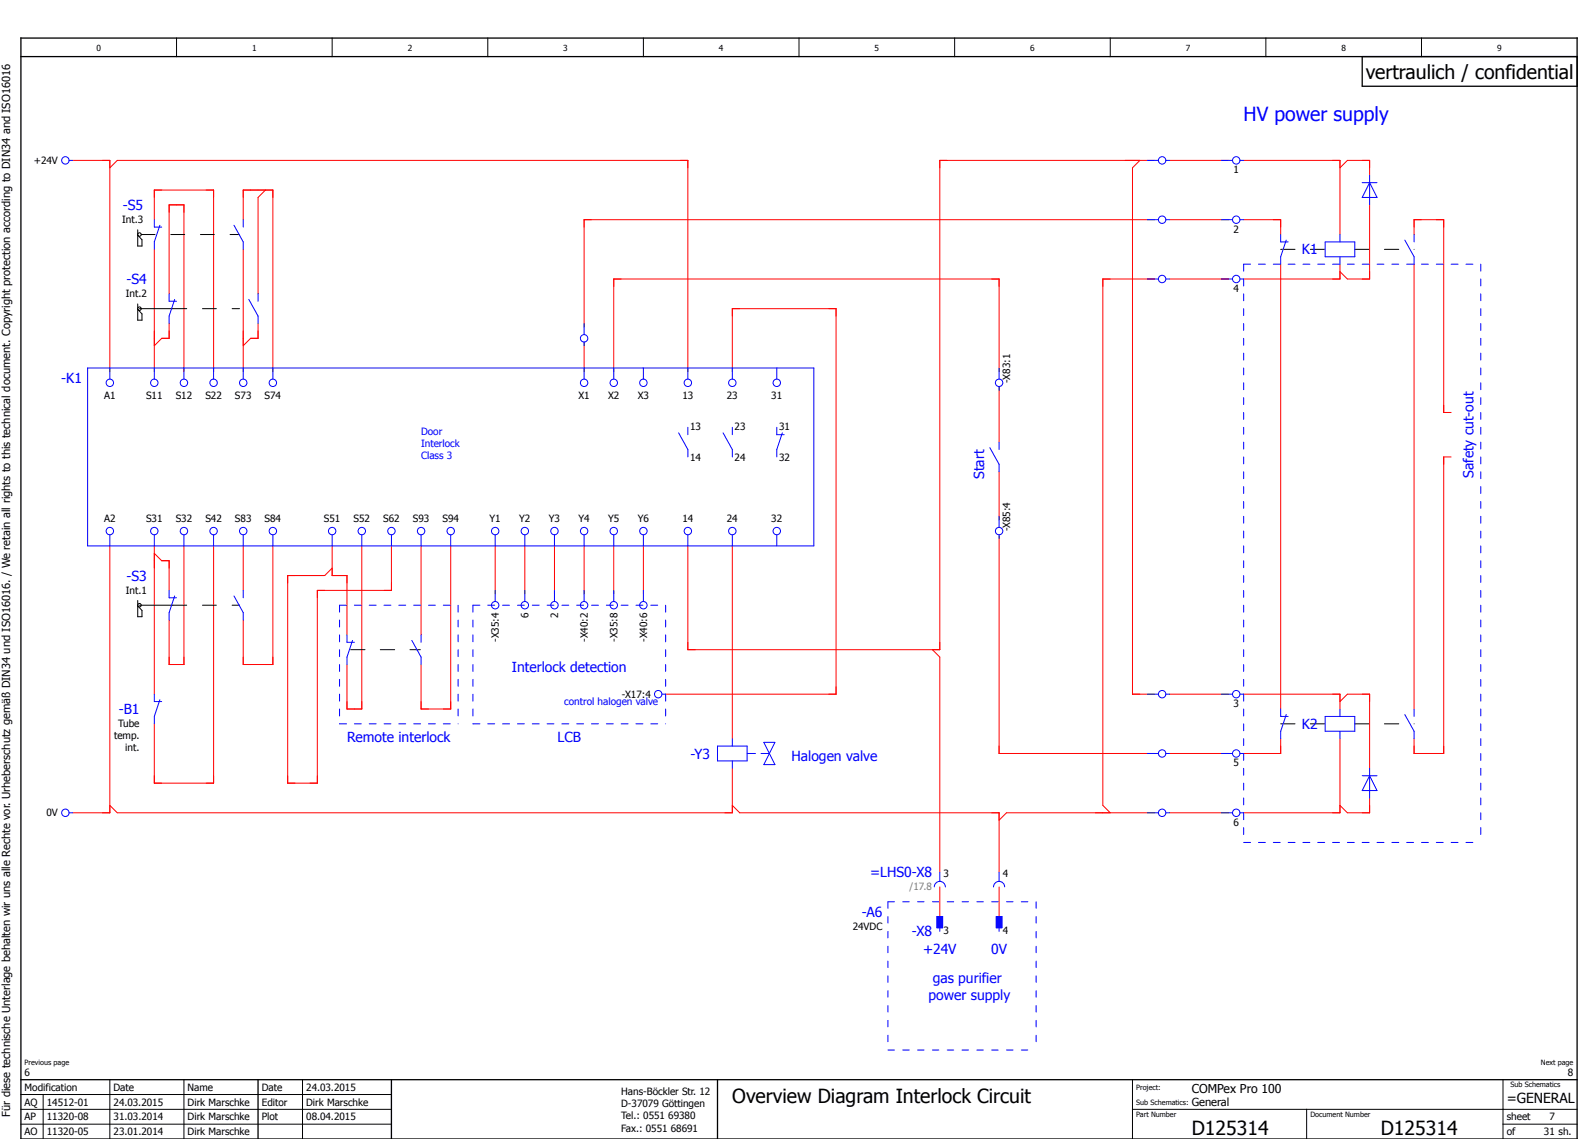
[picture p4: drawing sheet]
<svg xmlns="http://www.w3.org/2000/svg" width="426mm" height="307mm" viewBox="0 0 426 307" stroke-linecap="round" stroke-linejoin="round" font-family="sans-serif">
<g fill="none" stroke="#000" stroke-width=".27">
<path d="M47.6 10.3v5M89.6 10.3v5M131.6 10.3v5M173.6 10.3v5M215.6 10.3v5M257.6 10.3v5M299.6 10.3v5M341.6 10.3v5M383.6 10.3v5M37.2 62v4.4h1.1v-1.7M37.2 63.4l1.1 1.3M37.2 82v4.4h1.1v-1.7l-1.1-1.3"/>
<path d="M37.6 83.3h9M37.2 162v4.4h1.1v-1.7l-1.1-1.3M37.6 163.3h9M5.6 299.3h100M5.6 295.3h100M11.6 295.3v12M29.6 291.3v16M49.6 291.3v16M81.6 291.3v16M305.6 299.3h120M305.6 291.3v16M352.6 299.3v8"/>
<path d="M405.6 291.3v16M5.6 303.3h100M405.6 303.3h20"/>
<circle cx="37.6" cy="63.3" r=".48"/>
<circle cx="37.6" cy="83.3" r=".48"/>
<circle cx="37.6" cy="163.3" r=".47"/>
</g>
<path d="M5.6 15.3h420M5.6 10.3h420v297h-420zM367.6 15.3v8h58M5.6 291.3h420M69.6 291.3v16M105.6 291.3v16M193.6 291.3v16" fill="none" stroke="#000" stroke-width=".35"/>
<g fill="none" stroke="#f00" stroke-width=".27">
<path d="M19.6 43.3h10v57M29.6 45.3l2-2h154v57M41.6 59.3v-8h16v49M65.6 59.3v-8h8v49M71.6 51.3l-2 2v26M307.6 43.3l-2 2v142h6M311.6 43.3h-58v132h-68v-28M311.6 59.3h-154v29M315.6 43.3h16M315.6 59.3h16M335.6 43.3h26v20M335.6 59.3h10v4"/>
<path d="M361.6 45.3l2-2h6v4M369.6 55.3v20h-6l-2-2M41.6 67.3v33M45.6 79.3v-24h4v45M65.6 67.3v33M311.6 75.3h-14v142l2 2M315.6 75.3h16M345.6 71.3v120M361.6 71.3v4h-26M381.6 63.3v-4h8v52h2M381.6 71.3v120M45.6 87.3v4h-2l-2 2"/>
<path d="M69.6 87.3v4h-2l-2 2M157.6 92.3v8M165.6 100.3v-25h104v25M197.6 100.3v-17h28v104h-46M269.6 104.3v15M269.6 127.3v13M391.6 123.3h-2v80h-8v-4M29.6 147.3v72h-10M41.6 147.3v40M41.6 149.3l2 2h2v8M49.6 147.3v32h-4v-12M57.6 147.3v64h-16v-16"/>
<path d="M65.6 147.3v12M73.6 147.3v32h-8v-12M89.6 147.3v8h4v16M97.6 147.3v44h-4v-12M105.6 147.3v12h-20v52h-8v-56h10l2-2M113.6 147.3v24M121.6 147.3v44h-8v-12M133.6 147.3v13M141.6 147.3v13M149.6 147.3v13M157.6 147.3v13M165.6 147.3v13"/>
<path d="M173.6 147.3v13M197.6 147.3v52M269.6 144.3v59h42M251.6 175.3l2 2v58M315.6 187.3h16M335.6 187.3h26v4M345.6 199.3v4h-10M361.6 199.3v20h-26M361.6 189.3l2-2h6v20M197.6 207.3v12h-166l-2-2M197.6 217.3l2 2h70v16M311.6 219.3h-40l-2 2"/>
<path d="M315.6 219.3h16M315.6 203.3h16M369.6 215.3v4h-6l-2-2M253.6 239.3v8M269.6 239.3v8"/>
</g>
<path d="M38.1 63.3h26.5M46.6 83.3h18M46.6 163.3h18" fill="none" stroke="#000" stroke-width=".27" stroke-dasharray="3.7 4.2"/>
<path d="M345.6 67.3h12M365.6 67.3h16M94.6 175.3h18.8M345.6 195.3h12M365.6 195.3h16" fill="none" stroke="#000" stroke-width=".27" stroke-dasharray="3.9 4.1"/>
<path d="M335.6 71.3h64M335.6 71.3v156M399.6 71.3v156M91.6 163.3h32M91.6 163.3v32M123.6 163.3v32M127.6 163.3h52M127.6 163.3v32M179.6 163.3v32M91.6 195.3h32M127.6 195.3h52M335.6 227.3h64" fill="none" stroke="#00f" stroke-width=".27" stroke-dasharray="1.9 2.1"/>
<g fill="none" stroke="#00f" stroke-width=".27">
<path d="M18.6 43.3h1M41.6 59.3v2h2M65.6 59.3v2M309.6 43.3h3M309.6 59.3h3M314.6 43.3h1M314.6 59.3h1M329.6 43.3h3M329.6 59.3h3M334.6 43.3h1M334.6 59.3h1M367.6 49.3h4"/>
<path d="M369.6 49.3l2 4h-4zM369.6 47.3v8M43.1 60.8l-1.5 4.5v2M45.6 79.3v2h2M63.1 60.8l2.5 4.5v2M69.6 79.3v2M309.6 75.3h3M314.6 75.3h1M329.6 75.3h3M334.6 75.3h1M345.6 63.3v2h2M347.1 64.8l-1.5 4.5v2"/>
<path d="M357.6 65.3h8v4h-8zM361.6 63.3v2M361.6 69.3v2M379.1 64.8l2.5 4.5v2M381.6 63.3v2M23.6 99.3h196v48h-196zM29.6 99.3v3M41.6 99.3v3M45.6 85.3v2M47.1 80.8l-1.5 4.5M49.6 99.3v3M57.6 99.3v3"/>
<path d="M65.6 99.3v3M67.1 80.8l2.5 4.5v2M73.6 99.3v3M157.6 87.3v3M157.6 92.3v1M157.6 99.3v3M165.6 99.3v3M173.6 99.3v3M185.6 99.3v3M197.6 99.3v3M209.6 99.3v3M269.6 99.3v3"/>
<path d="M183.1 116.8l2.5 4.5v2M185.6 115.3v2M195.1 116.8l2.5 4.5v2M197.6 115.3v2M209.6 115.3v2h2M211.1 116.8l-1.5 4.5v2M269.6 104.3v1M269.6 119.3v2M267.1 120.8l2.5 4.5v2M269.6 139.3v3M29.6 144.3v3M41.6 144.3v3"/>
<path d="M45.6 159.3v2h2M49.6 144.3v3M57.6 144.3v3M65.6 144.3v3M65.6 159.3v2M73.6 144.3v3M89.6 144.3v3M97.6 144.3v3M105.6 144.3v3M113.6 144.3v3M121.6 144.3v3M133.6 144.3v3"/>
<path d="M133.6 159.3v3M141.6 144.3v3M141.6 159.3v3M149.6 144.3v3M149.6 159.3v3M157.6 144.3v3M157.6 159.3v3M165.6 144.3v3M165.6 159.3v3M173.6 144.3v3M173.6 159.3v3M185.6 144.3v3"/>
<path d="M197.6 144.3v3M209.6 144.3v3M269.6 144.3v1M45.6 165.3v2M47.1 160.8l-1.5 4.5M63.1 160.8l2.5 4.5v2M93.6 171.3v2h2M95.1 172.8l-1.5 4.5v2M111.1 172.8l2.5 4.5v2M113.6 171.3v2M41.6 187.3v2h2M43.1 188.8l-1.5 4.5v2"/>
<path d="M178.6 187.3h1M197.6 199.3v2M309.6 187.3h3M314.6 187.3h1M329.6 187.3h3M334.6 187.3h1M345.6 191.3v2h2M347.1 192.8l-1.5 4.5v2M357.6 193.3h8v4h-8zM361.6 191.3v2M361.6 197.3v2M379.1 192.8l2.5 4.5v2"/>
<path d="M381.6 191.3v2M18.6 219.3h1M193.6 201.3h8v4h-8zM197.6 205.3v2M201.6 203.3h2.3M205.4 203.3h2.2M206.1 200.3h3l-3 6h3zM309.6 219.3h3M309.6 203.3h3M314.6 219.3h1M314.6 203.3h1M329.6 219.3h3"/>
<path d="M329.6 203.3h3M334.6 219.3h1M334.6 203.3h1M367.6 209.3h4M369.6 207.3v8M369.6 209.3l2 4h-4zM252.1 239.3a1.5 1.5 0 0 1 1.5-1.5 1.5 1.5 0 0 1 1.5 1.5M253.6 235.3v2.5M268.1 239.3a1.5 1.5 0 0 1 1.5-1.5 1.5 1.5 0 0 1 1.5 1.5M269.6 235.3v2.5M252.9 247.3h1.5v3h-1.5zM253.6 250.3v1"/>
<path d="M268.9 247.3h1.5v3h-1.5zM269.6 250.3v1"/>
<circle cx="17.6" cy="43.3" r="1"/>
<circle cx="313.6" cy="59.3" r="1"/>
<circle cx="313.6" cy="43.3" r="1"/>
<circle cx="333.6" cy="59.3" r="1"/>
<circle cx="333.6" cy="43.3" r="1"/>
<circle cx="313.6" cy="75.3" r="1"/>
<circle cx="333.6" cy="75.3" r="1"/>
<circle cx="157.6" cy="91.3" r="1"/>
<circle cx="29.6" cy="103.3" r="1"/>
<circle cx="41.6" cy="103.3" r="1"/>
<circle cx="49.6" cy="103.3" r="1"/>
<circle cx="57.6" cy="103.3" r="1"/>
<circle cx="65.6" cy="103.3" r="1"/>
<circle cx="73.6" cy="103.3" r="1"/>
<circle cx="157.6" cy="103.3" r="1"/>
<circle cx="165.6" cy="103.3" r="1"/>
<circle cx="173.6" cy="103.3" r="1"/>
<circle cx="185.6" cy="103.3" r="1"/>
<circle cx="197.6" cy="103.3" r="1"/>
<circle cx="209.6" cy="103.3" r="1"/>
<circle cx="269.6" cy="103.3" r="1"/>
<circle cx="29.6" cy="143.3" r="1"/>
<circle cx="41.6" cy="143.3" r="1"/>
<circle cx="49.6" cy="143.3" r="1"/>
<circle cx="57.6" cy="143.3" r="1"/>
<circle cx="65.6" cy="143.3" r="1"/>
<circle cx="73.6" cy="143.3" r="1"/>
<circle cx="89.6" cy="143.3" r="1"/>
<circle cx="97.6" cy="143.3" r="1"/>
<circle cx="105.6" cy="143.3" r="1"/>
<circle cx="113.6" cy="143.3" r="1"/>
<circle cx="121.6" cy="143.3" r="1"/>
<circle cx="133.6" cy="143.3" r="1"/>
<circle cx="141.6" cy="143.3" r="1"/>
<circle cx="149.6" cy="143.3" r="1"/>
<circle cx="157.6" cy="143.3" r="1"/>
<circle cx="165.6" cy="143.3" r="1"/>
<circle cx="173.6" cy="143.3" r="1"/>
<circle cx="185.6" cy="143.3" r="1"/>
<circle cx="197.6" cy="143.3" r="1"/>
<circle cx="209.6" cy="143.3" r="1"/>
<circle cx="269.6" cy="143.3" r="1"/>
<circle cx="133.6" cy="163.3" r="1"/>
<circle cx="141.6" cy="163.3" r="1"/>
<circle cx="149.6" cy="163.3" r="1"/>
<circle cx="157.6" cy="163.3" r="1"/>
<circle cx="165.6" cy="163.3" r="1"/>
<circle cx="173.6" cy="163.3" r="1"/>
<circle cx="177.6" cy="187.3" r="1"/>
<circle cx="313.6" cy="187.3" r="1"/>
<circle cx="333.6" cy="187.3" r="1"/>
<circle cx="17.6" cy="219.3" r="1"/>
<circle cx="313.6" cy="203.3" r="1"/>
<circle cx="313.6" cy="219.3" r="1"/>
<circle cx="333.6" cy="203.3" r="1"/>
<circle cx="333.6" cy="219.3" r="1"/>
</g>
<path d="M239.6 243.3h40M239.6 243.3v40M279.6 243.3v40M239.6 283.3h40" fill="none" stroke="#00f" stroke-width=".27" stroke-dasharray="1.7 2.3"/>
<g fill="#00f" stroke="#00f" stroke-width=".27">
<path d="M252.9 247.3h1.5v3h-1.5z"/>
<path d="M268.9 247.3h1.5v3h-1.5z"/>
</g>
<g font-size="5.3">
<text x="368.6" y="21.2">vertraulich / confidential</text>
<text x="197.6" y="297.5">Overview Diagram Interlock Circuit</text>
<text x="321.6" y="306.2">D125314</text>
<text x="372.6" y="306.2">D125314</text>
</g>
<text font-size="5.3" fill="#00f" x="335.6" y="32.7">HV power supply</text>
<g font-size="3.7" fill="#00f">
<text x="33.2" y="56.6">-S5</text>
<text x="351.4" y="68.6">K1</text>
<text x="34.2" y="76.6">-S4</text>
<text x="16.5" y="103.2">-K1</text>
<text x="265.6" y="129.2" transform="rotate(-90 265.6 129.2)">Start</text>
<text x="397.6" y="128.9" transform="rotate(-90 397.6 128.9)">Safety cut-out</text>
<text x="34.2" y="156.6">-S3</text>
<text x="138.2" y="181.3">Interlock detection</text>
<text x="32" y="192.6">-B1</text>
<text x="351.4" y="196.6">K2</text>
<text x="93.7" y="200.2">Remote interlock</text>
<text x="150.5" y="200.2">LCB</text>
<text x="186.3" y="204.6">-Y3</text>
<text x="213.6" y="205.3">Halogen valve</text>
<text x="234.8" y="236.6">=LHS0-X8</text>
<text x="232.6" y="247.2">-A6</text>
<text x="246.1" y="252.6">-X8</text>
<text x="249.1" y="257.3">+24V</text>
<text x="267.5" y="257.3">0V</text>
<text x="250.6" y="269.8">power supply</text>
<text x="251.7" y="265.3">gas purifier</text>
</g>
<text font-size="3.7" x="406.6" y="297.6">=GENERAL</text>
<text font-size="3.3" x="321.6" y="295">COMPex Pro 100</text>
<g font-size="3">
<text x="321.6" y="298.4">General</text>
<text x="2.7" y="301.3" transform="rotate(-90 2.7 301.3)">Für diese technische Unterlage behalten wir uns alle Rechte vor. Urheberschutz gemäß DIN34 und ISO16016. / We retain all rights to this technical document. Copyright protection according to DIN34 and ISO16016</text>
</g>
<g font-size="2.7">
<text x="9.1" y="44.3">+24V</text>
<text x="332.9" y="46.8">1</text>
<text x="33" y="60.1">Int.3</text>
<text x="332.9" y="62.8">2</text>
<text x="34" y="80.1">Int.2</text>
<text x="332.9" y="78.8">4</text>
<text x="28.1" y="107.8">A1</text>
<text x="39.4" y="107.8">S11</text>
<text x="47.4" y="107.8">S12</text>
<text x="55.4" y="107.8">S22</text>
<text x="63.4" y="107.8">S73</text>
<text x="71.4" y="107.8">S74</text>
<text x="156.1" y="107.8">X1</text>
<text x="164.1" y="107.8">X2</text>
<text x="172.1" y="107.8">X3</text>
<text x="184.2" y="107.8">13</text>
<text x="196.2" y="107.8">23</text>
<text x="208.2" y="107.8">31</text>
<text x="272.6" y="103.3" transform="rotate(-90 272.6 103.3)">-X83:1</text>
<text x="186.2" y="116.1">13</text>
<text x="198.2" y="116.1">23</text>
<text x="210.2" y="116.1">31</text>
<text x="186.2" y="124.4">14</text>
<text x="198.2" y="124.4">24</text>
<text x="210.2" y="124.4">32</text>
<text x="28.1" y="140.7">A2</text>
<text x="39.4" y="140.7">S31</text>
<text x="47.4" y="140.7">S32</text>
<text x="55.4" y="140.7">S42</text>
<text x="63.4" y="140.7">S83</text>
<text x="71.4" y="140.7">S84</text>
<text x="87.4" y="140.7">S51</text>
<text x="95.4" y="140.7">S52</text>
<text x="103.4" y="140.7">S62</text>
<text x="111.4" y="140.7">S93</text>
<text x="119.4" y="140.7">S94</text>
<text x="132.1" y="140.7">Y1</text>
<text x="140.1" y="140.7">Y2</text>
<text x="148.1" y="140.7">Y3</text>
<text x="156.1" y="140.7">Y4</text>
<text x="164.1" y="140.7">Y5</text>
<text x="172.1" y="140.7">Y6</text>
<text x="184.2" y="140.7">14</text>
<text x="196.2" y="140.7">24</text>
<text x="208.2" y="140.7">32</text>
<text x="272.6" y="143.3" transform="rotate(-90 272.6 143.3)">-X85:4</text>
<text x="34" y="160.1">Int.1</text>
<text x="142.6" y="166.7" transform="rotate(-90 142.6 166.7)">6</text>
<text x="150.6" y="166.7" transform="rotate(-90 150.6 166.7)">2</text>
<text x="134.6" y="173.1" transform="rotate(-90 134.6 173.1)">-X35:4</text>
<text x="158.6" y="173.1" transform="rotate(-90 158.6 173.1)">-X40:2</text>
<text x="166.6" y="173.1" transform="rotate(-90 166.6 173.1)">-X35:8</text>
<text x="174.6" y="173.1" transform="rotate(-90 174.6 173.1)">-X40:6</text>
<text x="167.8" y="188.3">-X17:4</text>
<text x="332.9" y="190.8">3</text>
<text x="31.9" y="196.2">Tube</text>
<text x="30.8" y="199.4">temp.</text>
<text x="33.8" y="202.7">int.</text>
<text x="332.9" y="206.8">5</text>
<text x="12.6" y="220.3">0V</text>
<text x="332.9" y="222.8">6</text>
<text x="254.6" y="236.6">3</text>
<text x="270.6" y="236.6">4</text>
<text x="230.1" y="250.8">24VDC</text>
<text x="254.6" y="251.9">3</text>
<text x="270.6" y="251.9">4</text>
<text x="6.6" y="290.3">6</text>
<text x="423.2" y="290.3">8</text>
<text x="6.6" y="294.2">Modification</text>
<text x="6.6" y="298.3">AQ</text>
<text x="12.6" y="298.3">14512-01</text>
<text x="30.6" y="294.3">Date</text>
<text x="30.6" y="298.3">24.03.2015</text>
<text x="50.6" y="294.3">Name</text>
<text x="50.6" y="298.3">Dirk Marschke</text>
<text x="70.6" y="298.3">Editor</text>
<text x="70.7" y="294.2">Date</text>
<text x="82.6" y="298.3">Dirk Marschke</text>
<text x="82.6" y="294.3">24.03.2015</text>
<text x="167.6" y="295.3">Hans-Böckler Str. 12</text>
<text x="167.6" y="298.8">D-37079 Göttingen</text>
<text x="6.6" y="302.3">AP</text>
<text x="12.6" y="302.3">11320-08</text>
<text x="30.6" y="302.3">31.03.2014</text>
<text x="50.6" y="302.3">Dirk Marschke</text>
<text x="70.6" y="302.3">Plot</text>
<text x="82.6" y="302.3">08.04.2015</text>
<text x="167.6" y="301.8">Tel.: 0551 69380</text>
<text x="167.6" y="305.3">Fax.: 0551 68691</text>
<text x="406.6" y="302.3">sheet</text>
<text x="418.2" y="302.3">7</text>
<text x="6.6" y="306.3">AO</text>
<text x="12.6" y="306.3">11320-05</text>
<text x="30.6" y="306.3">23.01.2014</text>
<text x="50.6" y="306.3">Dirk Marschke</text>
<text x="406.6" y="306.3">of</text>
<text x="416.7" y="306.3">31 sh.</text>
</g>
<g font-size="2.7" fill="#00f">
<text x="113.6" y="117.3">Door</text>
<text x="113.6" y="120.5">Interlock</text>
<text x="113.6" y="123.8">Class 3</text>
<text x="152.3" y="190.3">control halogen valve</text>
</g>
<text font-size="2.7" fill="#7ca552" x="245.5" y="240.1">/17.8</text>
<g font-size="2.3">
<text x="26" y="13.8">0</text>
<text x="68" y="13.8">1</text>
<text x="110" y="13.8">2</text>
<text x="152" y="13.8">3</text>
<text x="194" y="13.8">4</text>
<text x="236" y="13.8">5</text>
<text x="278" y="13.8">6</text>
<text x="320" y="13.8">7</text>
<text x="362" y="13.8">8</text>
<text x="404" y="13.8">9</text>
</g>
<g font-size="2">
<text x="6.6" y="287.3">Previous page</text>
<text x="415.9" y="287.3">Next page</text>
<text x="306.6" y="294">Project:</text>
<text x="407.6" y="293.3">Sub Schematics</text>
<text x="306.6" y="298">Sub Schematics:</text>
<text x="306.6" y="301.3">Part Number</text>
<text x="353.6" y="301.3">Document Number</text>
</g>
</svg>
